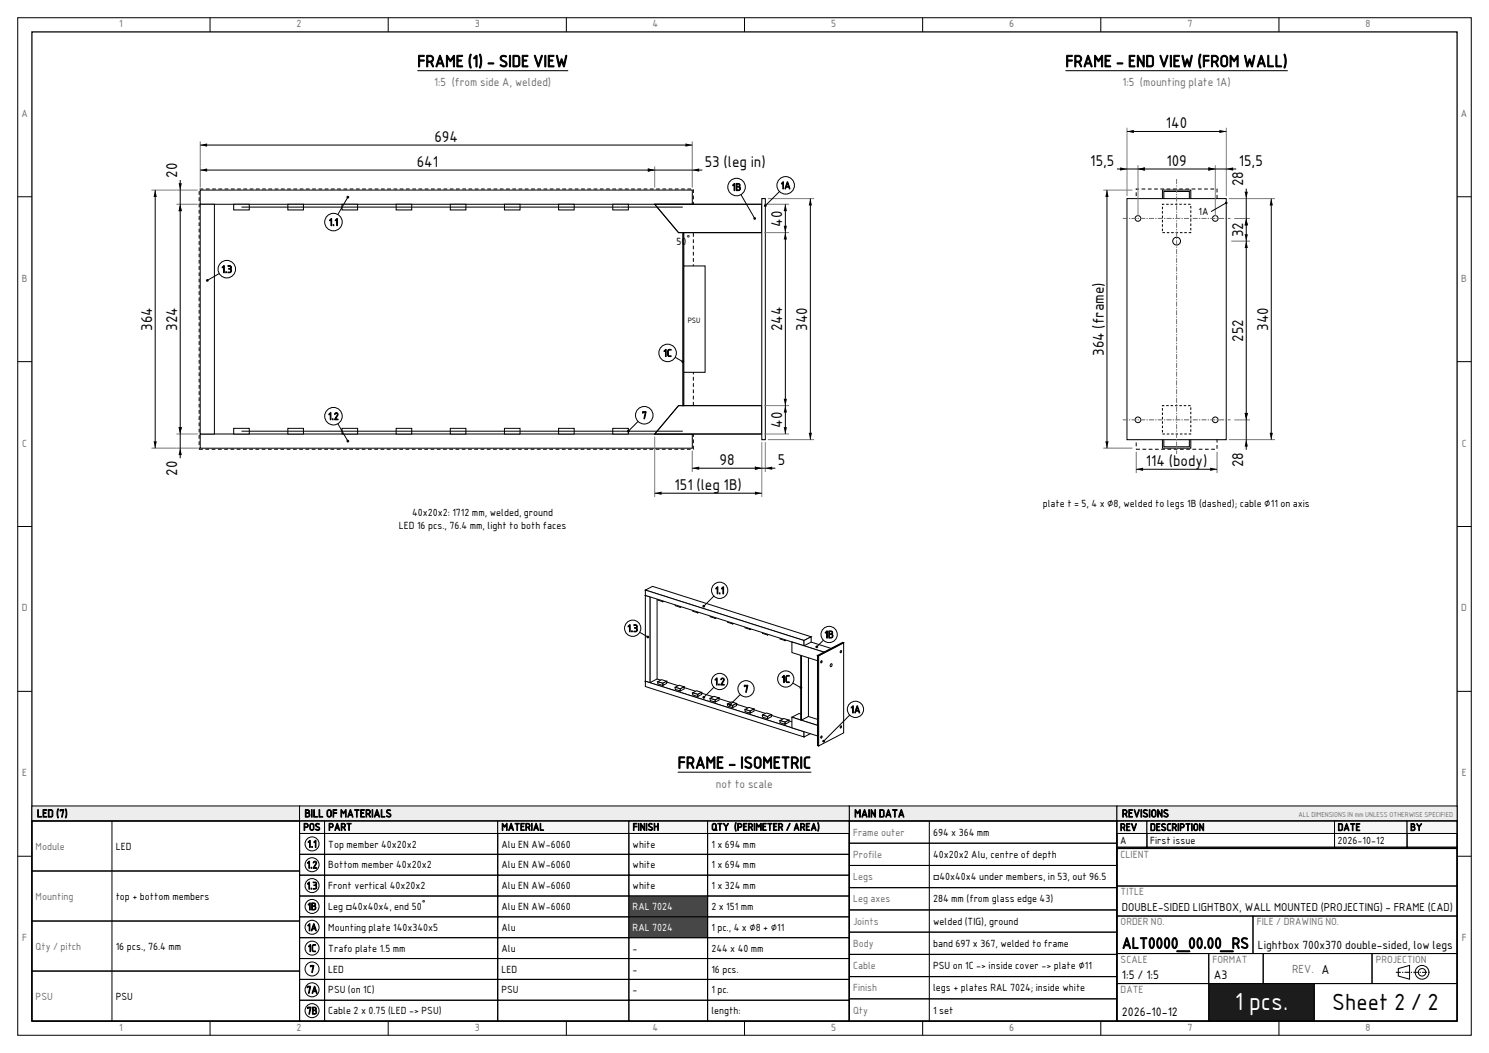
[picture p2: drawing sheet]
<svg xmlns="http://www.w3.org/2000/svg" width="420mm" height="297mm" viewBox="0 0 420 297" stroke-linecap="round" stroke-linejoin="round" font-family="sans-serif">
<g fill="none" stroke="#000" stroke-width=".28">
<path d="M5 5h410v287h-410zM59.3 5v4M109.5 5v4M159.7 5v4M210 5v4M260.2 5v4M310.5 5v4M360.7 5v4M5 55.5h4M411 55.5h4M5 102h4M411 102h4"/>
<path d="M5 148.5h4M411 148.5h4M5 195h4M411 195h4M5 241.5h4M411 241.5h4M59.3 288v4M109.5 288v4M159.7 288v4M210 288v4M260.2 288v4M310.5 288v4"/>
<path d="M360.7 288v4"/>
</g>
<path d="M9 9h402v279h-402z" fill="none" stroke="#000" stroke-width=".35"/>
<path d="M56.2 53.3h139.4v73.4h-139.4z" fill="none" stroke="#000" stroke-width=".28" stroke-dasharray="1.1 .7" stroke-linecap="butt"/>
<g fill="#fff" stroke="#000" stroke-width=".28">
<path d="M56.5 53.6h138.8v4h-138.8z" fill-rule="evenodd"/>
<path d="M56.5 122.4h138.8v4h-138.8z" fill-rule="evenodd"/>
<path d="M56.5 57.6h4v64.8h-4z" fill-rule="evenodd"/>
<path d="M184.7 57.6h30.2v8h-23.5z" fill-rule="evenodd"/>
</g>
<path d="M184.7 57.6h30.2v8h-23.5z" fill="none" stroke="#000" stroke-width=".28"/>
<path d="M191.4 114.4h23.5v8h-30.2z" fill-rule="evenodd" fill="#fff" stroke="#000" stroke-width=".28"/>
<path d="M191.4 114.4h23.5v8h-30.2z" fill="none" stroke="#000" stroke-width=".28"/>
<g fill="#fff" stroke="#000" stroke-width=".28">
<path d="M192.6 65.6h.3v48.8h-.3z" fill-rule="evenodd"/>
<path d="M192.9 75h6v30h-6z" fill-rule="evenodd"/>
<path d="M214.9 56h1v68h-1z" fill-rule="evenodd"/>
<path d="M65.9 120.8h4.4v1.6h-4.4z" fill-rule="evenodd"/>
<path d="M81.2 120.8h4.4v1.6h-4.4z" fill-rule="evenodd"/>
<path d="M96.5 120.8h4.4v1.6h-4.4z" fill-rule="evenodd"/>
<path d="M111.7 120.8h4.4v1.6h-4.4z" fill-rule="evenodd"/>
<path d="M127 120.8h4.4v1.6h-4.4z" fill-rule="evenodd"/>
<path d="M142.3 120.8h4.4v1.6h-4.4z" fill-rule="evenodd"/>
<path d="M157.6 120.8h4.4v1.6h-4.4z" fill-rule="evenodd"/>
<path d="M172.8 120.8h4.4v1.6h-4.4z" fill-rule="evenodd"/>
</g>
<path d="M68.1 121.6h124.5" fill="none" stroke="#000" stroke-width=".28"/>
<g fill="#fff" stroke="#000" stroke-width=".28">
<path d="M65.9 57.6h4.4v1.6h-4.4z" fill-rule="evenodd"/>
<path d="M81.2 57.6h4.4v1.6h-4.4z" fill-rule="evenodd"/>
<path d="M96.5 57.6h4.4v1.6h-4.4z" fill-rule="evenodd"/>
<path d="M111.7 57.6h4.4v1.6h-4.4z" fill-rule="evenodd"/>
<path d="M127 57.6h4.4v1.6h-4.4z" fill-rule="evenodd"/>
<path d="M142.3 57.6h4.4v1.6h-4.4z" fill-rule="evenodd"/>
<path d="M157.6 57.6h4.4v1.6h-4.4z" fill-rule="evenodd"/>
<path d="M172.8 57.6h4.4v1.6h-4.4z" fill-rule="evenodd"/>
</g>
<path d="M56.5 48h141.6M56.5 40.9h138.8M68.1 58.4h124.5" fill="none" stroke="#000" stroke-width=".28"/>
<path d="M56.5 39.9v13M195.3 39.9v13M184.7 46.9v6" fill="none" stroke="#7a7a7a" stroke-width=".28"/>
<path d="M56.5 48l1.9-.5v.9zM56.5 40.9l1.9-.4v.9zM182.7 47.5l2 .5-2 .4zM195.3 48l1.9-.5v.9zM193.3 40.5l2 .4-2 .5z" fill="#000"/>
<path d="M122.1 36.8h7.5v3.8h-7.5z" fill-rule="evenodd" fill="#fff"/>
<path d="M184.7 123.1v17.1M195.3 127.1v6M214.9 124.7v15.5M215.9 124.7v8.4" fill="none" stroke="#7a7a7a" stroke-width=".28"/>
<path d="M184.7 139.1h30.2M195.3 132.1h23.4" fill="none" stroke="#000" stroke-width=".28"/>
<path d="M184.7 139.1l1.9-.4v.9zM195.3 132.1l1.9-.5v.9zM212.9 131.6l2 .5-2 .4zM212.9 138.7l2 .4-2 .5zM215.9 132.1l1.9-.5v.9z" fill="#000"/>
<path d="M189.8 135h19.9v3.8h-19.9z" fill-rule="evenodd" fill="#fff"/>
<path d="M42.7 53.6h13.1M49.8 57.6h6M42.7 126.4h13.1M49.8 122.4h6" fill="none" stroke="#7a7a7a" stroke-width=".28"/>
<path d="M43.8 53.6v72.8M50.8 50.8v78.4" fill="none" stroke="#000" stroke-width=".28"/>
<path d="M43.8 53.6l.4 2h-.9zM50.4 51.7h.9l-.5 1.9zM50.8 57.6l.5 2h-.9zM43.3 124.5h.9l-.4 1.9zM50.4 120.5h.9l-.5 1.9zM50.8 126.4l.5 2h-.9z" fill="#000"/>
<path d="M39.6 86.3h3.9v7.5h-3.9z" fill-rule="evenodd" fill="#fff"/>
<path d="M215.6 57.6h7M216.6 56h13M215.6 65.6h7M215.6 114.4h7M215.6 122.4h7M216.6 124h13" fill="none" stroke="#7a7a7a" stroke-width=".28"/>
<path d="M221.5 57.6v64.8M228.6 56v68" fill="none" stroke="#000" stroke-width=".28"/>
<path d="M221.5 57.6l.5 2h-.9zM228.6 56l.4 2h-.9zM221.1 63.7h.9l-.5 1.9zM221.5 65.6l.5 2h-.9zM221.1 112.5h.9l-.5 1.9zM221.5 114.4l.5 2h-.9zM221.1 120.5h.9l-.5 1.9zM228.1 122.1h.9l-.4 1.9z" fill="#000"/>
<path d="M224.4 86.3h3.9v7.5h-3.9z" fill-rule="evenodd" fill="#fff"/>
<path d="M98.1 55.6l-4 7" fill="none" stroke="#000" stroke-width=".28"/>
<circle cx="98.1" cy="55.6" r=".39" fill="#000"/>
<circle cx="94.1" cy="62.6" r="2.47" fill="#fff" stroke="#000" stroke-width=".28"/>
<path d="M94.1 117.4l4 7" fill="none" stroke="#000" stroke-width=".28"/>
<circle cx="98.1" cy="124.4" r=".39" fill="#000"/>
<circle cx="94.1" cy="117.4" r="2.47" fill="#fff" stroke="#000" stroke-width=".28"/>
<path d="M64 75.9l-5.5 3.2" fill="none" stroke="#000" stroke-width=".28"/>
<circle cx="58.5" cy="79.1" r=".39" fill="#000"/>
<circle cx="64" cy="75.9" r="2.47" fill="#fff" stroke="#000" stroke-width=".28"/>
<path d="M207.8 52.8l5.1 8.8" fill="none" stroke="#000" stroke-width=".28"/>
<circle cx="212.9" cy="61.6" r=".39" fill="#000"/>
<circle cx="207.8" cy="52.8" r="2.47" fill="#fff" stroke="#000" stroke-width=".28"/>
<path d="M221.6 52.3l-5.7 5.7" fill="none" stroke="#000" stroke-width=".28"/>
<circle cx="215.9" cy="58" r=".39" fill="#000"/>
<circle cx="221.6" cy="52.3" r="2.47" fill="#fff" stroke="#000" stroke-width=".28"/>
<path d="M188.3 99.5l4.3 2.5" fill="none" stroke="#000" stroke-width=".28"/>
<circle cx="192.6" cy="102" r=".39" fill="#000"/>
<circle cx="188.3" cy="99.5" r="2.47" fill="#fff" stroke="#000" stroke-width=".28"/>
<path d="M181.7 117.1l-4.5 4.5" fill="none" stroke="#000" stroke-width=".28"/>
<circle cx="177.2" cy="121.6" r=".39" fill="#000"/>
<circle cx="181.7" cy="117.1" r="2.47" fill="#fff" stroke="#000" stroke-width=".28"/>
<path d="M117.7 19.9h42.6" fill="none" stroke="#000" stroke-width=".28"/>
<path d="M320.5 53.3h22.8v73.4h-22.8z" fill="none" stroke="#000" stroke-width=".28" stroke-dasharray="1.1 .7" stroke-linecap="butt"/>
<g fill="#fff" stroke="#000" stroke-width=".28">
<path d="M327.9 53.6h8v4h-8z" fill-rule="evenodd"/>
<path d="M328.3 54h7.2v3.2h-7.2z" fill-rule="evenodd"/>
<path d="M327.9 122.4h8v4h-8z" fill-rule="evenodd"/>
<path d="M328.3 122.8h7.2v3.2h-7.2z" fill-rule="evenodd"/>
<path d="M317.9 56h28v68h-28z" fill-rule="evenodd"/>
<circle cx="321" cy="61.6" r=".8"/>
<circle cx="342.8" cy="61.6" r=".8"/>
<circle cx="321" cy="118.4" r=".8"/>
<circle cx="342.8" cy="118.4" r=".8"/>
<circle cx="331.9" cy="68" r="1.1"/>
</g>
<path d="M327.9 57.6h8v8h-8zM327.9 114.4h8v8h-8z" fill="none" stroke="#000" stroke-width=".28" stroke-dasharray=".7 .5" stroke-linecap="butt"/>
<path d="M331.9 50.5v79M316.7 61.6h30.4M316.7 118.4h30.4" fill="none" stroke="#6e6e6e" stroke-width=".28" stroke-dasharray="1.4 .4 .4 .4" stroke-linecap="butt"/>
<path d="M320.5 127.4v6M343.3 127.4v6" fill="none" stroke="#7a7a7a" stroke-width=".28"/>
<path d="M320.5 132.4h22.8" fill="none" stroke="#000" stroke-width=".28"/>
<path d="M320.5 132.4l1.9-.5v.9zM341.3 131.9l2 .5-2 .4z" fill="#000"/>
<path d="M322.8 128.2h18.2v3.8h-18.2z" fill-rule="evenodd" fill="#fff"/>
<path d="M317.9 36v19.3M345.9 36v19.3M321 46.6v14.3M342.8 46.6v14.3" fill="none" stroke="#7a7a7a" stroke-width=".28"/>
<path d="M317.9 37.1h28M315.1 47.7h33.6" fill="none" stroke="#000" stroke-width=".28"/>
<path d="M317.9 37.1l1.9-.5v.9zM343.9 36.6l2 .5-2 .4zM315.9 47.2l2 .5-2 .4zM321 47.7l1.9-.5v.9zM340.8 47.2l2 .5-2 .4zM345.9 47.7l1.9-.5v.9z" fill="#000"/>
<path d="M328.4 33h6.9v3.8h-6.9z" fill-rule="evenodd" fill="#fff"/>
<path d="M346.6 56h13M347.3 68h5.3M348.1 61.6h4.5M348.1 118.4h4.5M346.6 124h13" fill="none" stroke="#7a7a7a" stroke-width=".28"/>
<path d="M351.5 53.2v73.6M358.6 56v68" fill="none" stroke="#000" stroke-width=".28"/>
<path d="M351.1 54.1h.9l-.5 1.9zM358.6 56l.4 2h-.9zM351.5 61.6l.5 2h-.9zM351.1 66.1h.9l-.5 1.9zM351.5 68l.5 2h-.9zM351.1 116.5h.9l-.5 1.9zM351.5 124l.5 2h-.9zM358.1 122.1h.9l-.4 1.9z" fill="#000"/>
<path d="M354.5 86.3h3.8v7.5h-3.8z" fill-rule="evenodd" fill="#fff"/>
<path d="M311.2 53.6h8.2M311.2 126.4h8.2" fill="none" stroke="#7a7a7a" stroke-width=".28"/>
<path d="M312.2 53.6v72.8" fill="none" stroke="#000" stroke-width=".28"/>
<path d="M312.2 53.6l.5 2h-.9zM311.8 124.5h.9l-.5 1.9z" fill="#000"/>
<path d="M308.1 79.2h3.8v21.6h-3.8z" fill-rule="evenodd" fill="#fff"/>
<path d="M300.5 19.9h62.7M345.9 57.2l-4.3 2.5" fill="none" stroke="#000" stroke-width=".28"/>
<circle cx="345.9" cy="57.2" r=".35" fill="#000"/>
<g fill="#fff" stroke="#000" stroke-width=".28">
<path d="M182 167.9l2.1-1 1.2 .4-2 1z" fill-rule="evenodd"/>
<path d="M185.5 168.7l1.1-.6 1.5 .4-1.1 .6z" fill-rule="evenodd"/>
<path d="M187 169.1l1.1-.6v.6l-1.1 .6z" fill-rule="evenodd"/>
<path d="M185.5 168.7l1.5 .4v.6l-1.5-.4z" fill-rule="evenodd"/>
<path d="M182 192.1l2.1-1 44.7 14.2-2 1.1z" fill-rule="evenodd"/>
<path d="M185.5 192.3l1.1-.6 1.5 .5-1.1 .5z" fill-rule="evenodd"/>
<path d="M187 192.7l1.1-.5v.6l-1.1 .5z" fill-rule="evenodd"/>
<path d="M185.5 192.3l1.5 .4v.6l-1.5-.4z" fill-rule="evenodd"/>
<path d="M183.3 168.3l2-1v24.2l-2 1.1z" fill-rule="evenodd"/>
<path d="M190.5 193.8l1.1-.5 1.4 .4-1.1 .6z" fill-rule="evenodd"/>
<path d="M191.9 194.3l1.1-.6v.6l-1.1 .6z" fill-rule="evenodd"/>
<path d="M190.5 193.8l1.4 .5v.6l-1.4-.5z" fill-rule="evenodd"/>
<path d="M182 167.9l1.3 .4v24.3l-1.3-.5z" fill-rule="evenodd"/>
<path d="M195.4 195.4l1.1-.6 1.4 .5-1.1 .6z" fill-rule="evenodd"/>
<path d="M196.8 195.9l1.1-.6v.6l-1.1 .6z" fill-rule="evenodd"/>
<path d="M195.4 195.4l1.4 .5v.6l-1.4-.5z" fill-rule="evenodd"/>
<path d="M200.3 197l1.1-.6 1.4 .4-1.1 .6z" fill-rule="evenodd"/>
<path d="M201.7 197.4l1.1-.6v.6l-1.1 .6z" fill-rule="evenodd"/>
<path d="M200.3 197l1.4 .4v.6l-1.4-.4z" fill-rule="evenodd"/>
<path d="M182 192.1l44.8 14.3v1.5l-44.8-14.3z" fill-rule="evenodd"/>
<path d="M190.5 170.2l1.1-.6 1.4 .5-1.1 .6z" fill-rule="evenodd"/>
<path d="M205.2 198.5l1.1-.5 1.5 .4-1.1 .6z" fill-rule="evenodd"/>
<path d="M191.9 170.7l1.1-.6v.6l-1.1 .6z" fill-rule="evenodd"/>
<path d="M206.7 199l1.1-.6v.6l-1.1 .6z" fill-rule="evenodd"/>
<path d="M190.5 170.2l1.4 .5v.6l-1.4-.5z" fill-rule="evenodd"/>
<path d="M205.2 198.5l1.5 .5v.6l-1.5-.5z" fill-rule="evenodd"/>
<path d="M195.4 171.8l1.1-.6 1.4 .5-1.1 .5z" fill-rule="evenodd"/>
<path d="M210.2 200.1l1.1-.6 1.4 .5-1.1 .6z" fill-rule="evenodd"/>
<path d="M196.8 172.2l1.1-.5v.6l-1.1 .5z" fill-rule="evenodd"/>
<path d="M211.6 200.6l1.1-.6v.6l-1.1 .6z" fill-rule="evenodd"/>
<path d="M195.4 171.8l1.4 .4v.6l-1.4-.4z" fill-rule="evenodd"/>
<path d="M210.2 200.1l1.4 .5v.6l-1.4-.5z" fill-rule="evenodd"/>
<path d="M200.3 173.4l1.1-.6 1.4 .4-1.1 .6z" fill-rule="evenodd"/>
<path d="M215.1 201.7l1.1-.6 1.4 .4-1.1 .6z" fill-rule="evenodd"/>
<path d="M201.7 173.8l1.1-.6v.6l-1.1 .6z" fill-rule="evenodd"/>
<path d="M216.5 202.1l1.1-.6v.6l-1.1 .6z" fill-rule="evenodd"/>
<path d="M200.3 173.4l1.4 .4v.6l-1.4-.4z" fill-rule="evenodd"/>
<path d="M215.1 201.7l1.4 .4v.6l-1.4-.4z" fill-rule="evenodd"/>
<path d="M205.2 174.9l1.1-.6 1.5 .5-1.1 .6z" fill-rule="evenodd"/>
<path d="M220 203.2l1.1-.5 1.4 .4-1.1 .6z" fill-rule="evenodd"/>
<path d="M206.7 175.4l1.1-.6v.6l-1.1 .6z" fill-rule="evenodd"/>
<path d="M221.4 203.7l1.1-.6v.6l-1.1 .6z" fill-rule="evenodd"/>
<path d="M205.2 174.9l1.5 .5v.6l-1.5-.5z" fill-rule="evenodd"/>
<path d="M220 203.2l1.4 .5v.6l-1.4-.5z" fill-rule="evenodd"/>
<path d="M210.2 176.5l1.1-.6 1.4 .5-1.1 .5z" fill-rule="evenodd"/>
<path d="M211.6 176.9l1.1-.5v.6l-1.1 .5z" fill-rule="evenodd"/>
<path d="M210.2 176.5l1.4 .4v.6l-1.4-.4z" fill-rule="evenodd"/>
<path d="M226.8 206.4l2-1.1v1.5l-2 1.1z" fill-rule="evenodd"/>
<path d="M223.4 202.3l2-1.1 9.7 3.1-2 1.1z" fill-rule="evenodd"/>
<path d="M215.1 178l1.1-.5 1.4 .4-1.1 .6z" fill-rule="evenodd"/>
<path d="M223.4 202.3l9.7 3.1v3l-9.7-3.1z" fill-rule="evenodd"/>
<path d="M216.5 178.5l1.1-.6v.6l-1.1 .6z" fill-rule="evenodd"/>
<path d="M215.1 178l1.4 .5v.6l-1.4-.5z" fill-rule="evenodd"/>
<path d="M226 184.9l2-1.1v18.3l-2 1z" fill-rule="evenodd"/>
<path d="M233.1 205.4l2-1.1v3l-2 1.1z" fill-rule="evenodd"/>
<path d="M225.9 184.9l.1 18.2z" fill-rule="evenodd"/>
<path d="M220 179.6l1.1-.6 1.4 .5-1.1 .6z" fill-rule="evenodd"/>
<path d="M221.4 180.1l1.1-.6v.6l-1.1 .6z" fill-rule="evenodd"/>
<path d="M220 179.6l1.4 .5v.6l-1.4-.5z" fill-rule="evenodd"/>
<path d="M225.9 184.9l2.1-1.1z" fill-rule="evenodd"/>
<path d="M223.4 181.1l2-1.1 9.7 3.1-2 1.1z" fill-rule="evenodd"/>
<path d="M182 166.4l2.1-1 44.7 14.2-2 1.1z" fill-rule="evenodd"/>
<path d="M182 166.4l44.8 14.3v1.4l-44.8-14.2z" fill-rule="evenodd"/>
<path d="M226.8 180.7l2-1.1v1.5l-2 1z" fill-rule="evenodd"/>
<path d="M223.4 181.1l9.7 3.1v2.9l-9.7-3z" fill-rule="evenodd"/>
<path d="M230.6 184.9l.3 .1v25.4l-.3-.1z" fill-rule="evenodd"/>
<path d="M233.1 184.2l2-1.1v3l-2 1z" fill-rule="evenodd"/>
<path d="M230.9 185l7.1-3.7v25.4l-7.1 3.7zM236.9 205a.3 .3 0 0 0 .6 0 .3 .3 0 0 0-.6 0zM236.9 183.8a.3 .3 0 0 0 .6 0 .3 .3 0 0 0-.6 0zM234.4 187.3l-.1 .1a.32 .32 0 0 0-.2 .4 .32 .32 0 0 0 .4 .2l.1-.1a.32 .32 0 0 0 .2-.4 .32 .32 0 0 0-.4-.2zM231.5 207.9a.28 .28 0 0 0 .5 0 .28 .28 0 0 0-.5 0zM231.5 186.6a.28 .28 0 0 0 .5 0 .28 .28 0 0 0-.5 0z" fill-rule="evenodd"/>
<path d="M230.6 184.9l7-3.7 .4 .1-7.1 3.7z" fill-rule="evenodd"/>
</g>
<path d="M203 166.5l-4.5 4.5" fill="none" stroke="#000" stroke-width=".28"/>
<circle cx="198.5" cy="171" r=".39" fill="#000"/>
<circle cx="203" cy="166.5" r="2.29" fill="#fff" stroke="#000" stroke-width=".28"/>
<path d="M203 192.2l-4.5 4.5" fill="none" stroke="#000" stroke-width=".28"/>
<circle cx="198.5" cy="196.7" r=".39" fill="#000"/>
<circle cx="203" cy="192.2" r="2.29" fill="#fff" stroke="#000" stroke-width=".28"/>
<path d="M178.5 177.2l4.2 2.5" fill="none" stroke="#000" stroke-width=".28"/>
<circle cx="182.7" cy="179.7" r=".39" fill="#000"/>
<circle cx="178.5" cy="177.2" r="2.29" fill="#fff" stroke="#000" stroke-width=".28"/>
<path d="M233.9 179l-3.5 3.4" fill="none" stroke="#000" stroke-width=".28"/>
<circle cx="230.4" cy="182.4" r=".39" fill="#000"/>
<circle cx="233.9" cy="179" r="2.29" fill="#fff" stroke="#000" stroke-width=".28"/>
<path d="M221.6 191.5l4.3 2.5" fill="none" stroke="#000" stroke-width=".28"/>
<circle cx="225.9" cy="194" r=".39" fill="#000"/>
<circle cx="221.6" cy="191.5" r="2.29" fill="#fff" stroke="#000" stroke-width=".28"/>
<path d="M241.3 200.1l-9 9" fill="none" stroke="#000" stroke-width=".28"/>
<circle cx="232.3" cy="209.1" r=".39" fill="#000"/>
<circle cx="241.3" cy="200.1" r="2.29" fill="#fff" stroke="#000" stroke-width=".28"/>
<path d="M210.4 194.3l-4.5 4.5" fill="none" stroke="#000" stroke-width=".28"/>
<circle cx="205.9" cy="198.8" r=".39" fill="#000"/>
<circle cx="210.4" cy="194.3" r="2.29" fill="#fff" stroke="#000" stroke-width=".28"/>
<path d="M191.2 217.8h37.6" fill="none" stroke="#000" stroke-width=".28"/>
<path d="M9 227.3h75.5v4.3h-75.5z" fill-rule="evenodd" fill="#ededed" stroke="#000" stroke-width=".28"/>
<path d="M9 231.6h75.5v14.1h-75.5zM9 231.6h75.5v56.4h-75.5zM31.6 231.6v56.4M9 245.7h75.5v14.1h-75.5zM9 259.8h75.5v14.1h-75.5zM9 273.9h75.5v14.1h-75.5z" fill="none" stroke="#000" stroke-width=".28"/>
<path d="M239.6 227.3h75.4v4.3h-75.4z" fill-rule="evenodd" fill="#ededed" stroke="#000" stroke-width=".28"/>
<path d="M239.6 231.6h75.4v6.2h-75.4zM239.6 237.8h75.4v6.3h-75.4zM239.6 231.6h75.4v56.4h-75.4zM262.1 231.6v56.4M239.6 244.1h75.4v6.3h-75.4zM239.6 250.4h75.4v6.2h-75.4zM239.6 256.6h75.4v6.3h-75.4zM239.6 262.9h75.4v6.3h-75.4zM239.6 269.2h75.4v6.3h-75.4zM239.6 275.5h75.4v6.2h-75.4zM239.6 281.7h75.4v6.3h-75.4z" fill="none" stroke="#000" stroke-width=".28"/>
<path d="M84.5 227.3h155v4.3h-155z" fill-rule="evenodd" fill="#ededed" stroke="#000" stroke-width=".28"/>
<g fill="#f6f6f6" stroke="#000" stroke-width=".28">
<path d="M84.5 231.6h7v3.5h-7z" fill-rule="evenodd"/>
<path d="M91.5 231.6h48.9v3.5h-48.9z" fill-rule="evenodd"/>
<path d="M140.4 231.6h37v3.5h-37z" fill-rule="evenodd"/>
<path d="M177.4 231.6h22.2v3.5h-22.2z" fill-rule="evenodd"/>
<path d="M199.6 231.6h39.9v3.5h-39.9z" fill-rule="evenodd"/>
</g>
<path d="M84.5 235.1h7v5.9h-7z" fill="none" stroke="#000" stroke-width=".28"/>
<circle cx="88" cy="238" r="1.98" fill="#fff" stroke="#000" stroke-width=".28"/>
<path d="M91.5 235.1h48.9v5.9h-48.9zM140.4 235.1h37v5.9h-37zM177.4 235.1h22.2v5.9h-22.2zM199.6 235.1h39.9v5.9h-39.9zM84.5 241h7v5.8h-7z" fill="none" stroke="#000" stroke-width=".28"/>
<circle cx="88" cy="243.9" r="1.98" fill="#fff" stroke="#000" stroke-width=".28"/>
<path d="M84.5 246.8h7v5.9h-7zM91.5 241h48.9v5.8h-48.9zM140.4 241h37v5.8h-37zM177.4 241h22.2v5.8h-22.2zM199.6 241h39.9v5.8h-39.9z" fill="none" stroke="#000" stroke-width=".28"/>
<circle cx="88" cy="249.8" r="1.98" fill="#fff" stroke="#000" stroke-width=".28"/>
<path d="M84.5 252.7h7v5.9h-7zM91.5 246.8h48.9v5.9h-48.9zM140.4 246.8h37v5.9h-37zM177.4 246.8h22.2v5.9h-22.2zM199.6 246.8h39.9v5.9h-39.9z" fill="none" stroke="#000" stroke-width=".28"/>
<circle cx="88" cy="255.7" r="1.98" fill="#fff" stroke="#000" stroke-width=".28"/>
<path d="M91.5 252.7h48.9v5.9h-48.9zM140.4 252.7h37v5.9h-37z" fill="none" stroke="#000" stroke-width=".28"/>
<path d="M177.4 252.7h22.2v5.9h-22.2z" fill-rule="evenodd" fill="#474a51" stroke="#000" stroke-width=".28"/>
<path d="M84.5 258.6h7v5.9h-7zM199.6 252.7h39.9v5.9h-39.9z" fill="none" stroke="#000" stroke-width=".28"/>
<circle cx="88" cy="261.5" r="1.98" fill="#fff" stroke="#000" stroke-width=".28"/>
<path d="M91.5 258.6h48.9v5.9h-48.9zM140.4 258.6h37v5.9h-37z" fill="none" stroke="#000" stroke-width=".28"/>
<path d="M177.4 258.6h22.2v5.9h-22.2z" fill-rule="evenodd" fill="#474a51" stroke="#000" stroke-width=".28"/>
<path d="M199.6 258.6h39.9v5.9h-39.9zM84.5 264.5h7v5.9h-7z" fill="none" stroke="#000" stroke-width=".28"/>
<circle cx="88" cy="267.4" r="1.98" fill="#fff" stroke="#000" stroke-width=".28"/>
<path d="M84.5 270.4h7v5.8h-7zM91.5 264.5h48.9v5.9h-48.9zM140.4 264.5h37v5.9h-37zM177.4 264.5h22.2v5.9h-22.2zM199.6 264.5h39.9v5.9h-39.9z" fill="none" stroke="#000" stroke-width=".28"/>
<circle cx="88" cy="273.3" r="1.98" fill="#fff" stroke="#000" stroke-width=".28"/>
<path d="M84.5 276.2h7v5.9h-7zM91.5 270.4h48.9v5.8h-48.9zM140.4 270.4h37v5.8h-37zM177.4 270.4h22.2v5.8h-22.2zM199.6 270.4h39.9v5.8h-39.9z" fill="none" stroke="#000" stroke-width=".28"/>
<circle cx="88" cy="279.2" r="1.98" fill="#fff" stroke="#000" stroke-width=".28"/>
<path d="M91.5 276.2h48.9v5.9h-48.9zM140.4 276.2h37v5.9h-37zM177.4 276.2h22.2v5.9h-22.2zM199.6 276.2h39.9v5.9h-39.9zM84.5 282.1h7v5.9h-7z" fill="none" stroke="#000" stroke-width=".28"/>
<circle cx="88" cy="285.1" r="1.98" fill="#fff" stroke="#000" stroke-width=".28"/>
<path d="M84.5 231.6h155v56.4h-155zM91.5 282.1h48.9v5.9h-48.9zM140.4 282.1h37v5.9h-37zM177.4 282.1h22.2v5.9h-22.2zM199.6 282.1h39.9v5.9h-39.9z" fill="none" stroke="#000" stroke-width=".28"/>
<path d="M315 227.3h96v4.3h-96z" fill-rule="evenodd" fill="#ededed" stroke="#000" stroke-width=".28"/>
<g fill="#f6f6f6" stroke="#000" stroke-width=".28">
<path d="M315 231.6h8.5v3.5h-8.5z" fill-rule="evenodd"/>
<path d="M323.5 231.6h52.9v3.5h-52.9z" fill-rule="evenodd"/>
<path d="M376.4 231.6h20.5v3.5h-20.5z" fill-rule="evenodd"/>
<path d="M396.9 231.6h14.1v3.5h-14.1z" fill-rule="evenodd"/>
</g>
<g fill="none" stroke="#000" stroke-width=".28">
<path d="M315 235.1h8.5v3.9h-8.5zM315 239h8.5v.3h-8.5zM315 231.6h96v7.7h-96zM315 239.3h96v10.6h-96zM323.5 235.1h52.9v3.9h-52.9zM323.5 239h52.9v.3h-52.9zM376.4 235.1h20.5v3.9h-20.5zM376.4 239h20.5v.3h-20.5zM396.9 235.1h14.1v3.9h-14.1zM396.9 239h14.1v.3h-14.1zM315 249.9h96v8.5h-96zM315 258.4h38.4v10.6h-38.4z"/>
<path d="M353.4 258.4h57.6v10.6h-57.6zM315 269h26v8.4h-26zM315 277.4h26v10.6h-26zM341 269h15.3v8.4h-15.3zM356.3 269h30.7v8.4h-30.7zM387 269h24v8.4h-24zM394.4 273.2l3.2-.9v3.9l-3.2-.9z"/>
<circle cx="401.1" cy="274.2" r="1.94"/>
<circle cx="401.1" cy="274.2" r="1.06"/>
</g>
<path d="M393.7 274.2h9.9" fill="none" stroke="#000" stroke-width=".28" stroke-dasharray="1.4 .4 .4 .4" stroke-linecap="butt"/>
<path d="M341 277.4h29.7v10.6h-29.7z" fill-rule="evenodd" fill="#1b1c1b" stroke="#000" stroke-width=".28"/>
<path d="M370.7 277.4h40.3v10.6h-40.3z" fill="none" stroke="#000" stroke-width=".28"/>
<path d="M315 239.3h96v48.7h-96z" fill="none" stroke="#000" stroke-width=".35"/>
<text font-size="6.7" fill="#fff" x="348.3" y="285">1 pcs.</text>
<text font-size="6.3" x="375.8" y="285">Sheet 2 / 2</text>
<g font-size="4.6">
<text x="117.7" y="18.9">FRAME (1) - SIDE VIEW</text>
<text x="300.5" y="18.9">FRAME - END VIEW (FROM WALL)</text>
<text x="191.2" y="216.7">FRAME - ISOMETRIC</text>
</g>
<text font-size="4.3" x="316.5" y="267.5">ALT0000_00.00_RS</text>
<g font-size="4.2">
<text x="122.5" y="40">694</text>
<text x="328.9" y="36.2">140</text>
<text x="117.5" y="47.1">641</text>
<text x="198.8" y="47.1">53 (leg in)</text>
<text x="307.5" y="46.8">15,5</text>
<text x="329" y="46.8">109</text>
<text x="349.4" y="46.8">15,5</text>
<text x="50" y="50.1" transform="rotate(-90 50 50.1)">20</text>
<text x="350.6" y="52.5" transform="rotate(-90 350.6 52.5)">28</text>
<text x="220.6" y="63.9" transform="rotate(-90 220.6 63.9)">40</text>
<text x="350.6" y="66.9" transform="rotate(-90 350.6 66.9)">32</text>
<text x="42.9" y="93.3" transform="rotate(-90 42.9 93.3)">364</text>
<text x="50" y="93.3" transform="rotate(-90 50 93.3)">324</text>
<text x="220.6" y="93.5" transform="rotate(-90 220.6 93.5)">244</text>
<text x="227.7" y="93.3" transform="rotate(-90 227.7 93.3)">340</text>
<text x="357.7" y="93.3" transform="rotate(-90 357.7 93.3)">340</text>
<text x="311.4" y="100.4" transform="rotate(-90 311.4 100.4)">364 (frame)</text>
<text x="350.6" y="96.4" transform="rotate(-90 350.6 96.4)">252</text>
<text x="220.6" y="120.7" transform="rotate(-90 220.6 120.7)">40</text>
<text x="203" y="131.2">98</text>
<text x="219.4" y="131.2">5</text>
<text x="323.2" y="131.5">114 (body)</text>
<text x="350.6" y="131.8" transform="rotate(-90 350.6 131.8)">28</text>
<text x="50" y="134.2" transform="rotate(-90 50 134.2)">20</text>
<text x="190.3" y="138.2">151 (leg 1B)</text>
</g>
<g font-size="3.4">
<text x="316.5" y="276">1:5 / 1:5</text>
<text x="342.4" y="276">A3</text>
<text x="316.5" y="286.6">2026-10-12</text>
</g>
<g font-size="3.2" fill="#6e6e6e">
<text x="122.5" y="24.3">1:5 (from side A, welded)</text>
<text x="316.6" y="24.3">1:5 (mounting plate 1A)</text>
<text x="202" y="222.1">not to scale</text>
<text x="364.5" y="274.4">REV. A</text>
</g>
<text font-size="3.2" x="354.8" y="267.5">Lightbox 700x370 double-sided, low legs</text>
<text font-size="3.1" x="316.5" y="257">DOUBLE-SIDED LIGHTBOX, WALL MOUNTED (PROJECTING) - FRAME (CAD)</text>
<g font-size="3">
<text x="10.4" y="230.5">LED (7)</text>
<text x="85.9" y="230.5">BILL OF MATERIALS</text>
<text x="241" y="230.5">MAIN DATA</text>
<text x="316.5" y="230.5">REVISIONS</text>
</g>
<g font-size="2.8" fill="#6e6e6e">
<text x="33.6" y="7.7">1</text>
<text x="83.7" y="7.7">2</text>
<text x="133.9" y="7.7">3</text>
<text x="184.1" y="7.7">4</text>
<text x="234.4" y="7.7">5</text>
<text x="284.7" y="7.7">6</text>
<text x="334.9" y="7.7">7</text>
<text x="385.2" y="7.7">8</text>
<text x="6.1" y="33">A</text>
<text x="412.1" y="33">A</text>
<text x="6.2" y="79.5">B</text>
<text x="412.2" y="79.5">B</text>
<text x="6.3" y="126">C</text>
<text x="412.3" y="126">C</text>
<text x="6.2" y="172.5">D</text>
<text x="412.2" y="172.5">D</text>
<text x="6.3" y="219">E</text>
<text x="412.3" y="219">E</text>
<text x="10.1" y="239.6">Module</text>
<text x="240.6" y="235.7">Frame outer</text>
<text x="240.6" y="242">Profile</text>
<text x="316.1" y="242">CLIENT</text>
<text x="240.6" y="248.3">Legs</text>
<text x="10.1" y="253.7">Mounting</text>
<text x="240.6" y="254.5">Leg axes</text>
<text x="316.1" y="252.5">TITLE</text>
<text x="240.6" y="260.8">Joints</text>
<text x="316.1" y="261">ORDER NO.</text>
<text x="354.5" y="261">FILE / DRAWING NO.</text>
<text x="6.3" y="265.5">F</text>
<text x="10.1" y="267.9">Qty / pitch</text>
<text x="240.6" y="267.1">Body</text>
<text x="412.3" y="265.5">F</text>
<text x="240.6" y="273.3">Cable</text>
<text x="316.1" y="271.6">SCALE</text>
<text x="342" y="271.6">FORMAT</text>
<text x="388.1" y="271.6">PROJECTION</text>
<text x="10.1" y="282">PSU</text>
<text x="240.6" y="279.6">Finish</text>
<text x="316.1" y="280.1">DATE</text>
<text x="240.6" y="285.9">Qty</text>
<text x="33.6" y="290.7">1</text>
<text x="83.7" y="290.7">2</text>
<text x="133.9" y="290.7">3</text>
<text x="184.1" y="290.7">4</text>
<text x="234.4" y="290.7">5</text>
<text x="284.7" y="290.7">6</text>
<text x="334.9" y="290.7">7</text>
<text x="385.2" y="290.7">8</text>
</g>
<g font-size="2.8">
<text x="206.4" y="53.8">1B</text>
<text x="220.2" y="53.3">1A</text>
<text x="92.7" y="63.7">1.1</text>
<text x="338.1" y="60.7">1A</text>
<text x="190.9" y="69.1">50˚</text>
<text x="62.5" y="76.9">1.3</text>
<text x="187.1" y="100.6">1C</text>
<text x="92.5" y="118.4">1.2</text>
<text x="181" y="118.1">7</text>
<text x="294.1" y="142.9">plate t = 5, 4 x ⌀8, welded to legs 1B (dashed); cable ⌀11 on axis</text>
<text x="112.5" y="149.3">LED 16 pcs., 76.4 mm, light to both faces</text>
<text x="116.2" y="145.5">40x20x2: 1712 mm, welded, ground</text>
<text x="201.7" y="167.5">1.1</text>
<text x="177" y="178.2">1.3</text>
<text x="232.6" y="180">1B</text>
<text x="201.5" y="193.2">1.2</text>
<text x="209.7" y="195.3">7</text>
<text x="220.4" y="192.5">1C</text>
<text x="239.9" y="201.1">1A</text>
<text x="32.6" y="239.6">LED</text>
<text x="85.6" y="234.2">POS</text>
<text x="86.7" y="239">1.1</text>
<text x="92.6" y="234.2">PART</text>
<text x="92.6" y="239">Top member 40x20x2</text>
<text x="141.4" y="234.2">MATERIAL</text>
<text x="141.4" y="239">Alu EN AW-6060</text>
<text x="178.4" y="234.2">FINISH</text>
<text x="178.4" y="239">white</text>
<text x="200.6" y="234.2">QTY (PERIMETER / AREA)</text>
<text x="200.6" y="239">1 x 694 mm</text>
<text x="263.2" y="235.7">694 x 364 mm</text>
<text x="315.9" y="234.3">REV</text>
<text x="315.9" y="238">A</text>
<text x="324.4" y="234.3">DESCRIPTION</text>
<text x="324.4" y="238">First issue</text>
<text x="377.3" y="234.3">DATE</text>
<text x="377.3" y="238">2026-10-12</text>
<text x="397.8" y="234.3">BY</text>
<text x="86.5" y="244.9">1.2</text>
<text x="92.6" y="244.9">Bottom member 40x20x2</text>
<text x="141.4" y="244.9">Alu EN AW-6060</text>
<text x="178.4" y="244.9">white</text>
<text x="200.6" y="244.9">1 x 694 mm</text>
<text x="263.2" y="242">40x20x2 Alu, centre of depth</text>
<text x="86.5" y="250.8">1.3</text>
<text x="92.6" y="250.8">Front vertical 40x20x2</text>
<text x="141.4" y="250.8">Alu EN AW-6060</text>
<text x="178.4" y="250.8">white</text>
<text x="200.6" y="250.8">1 x 324 mm</text>
<text x="263.2" y="248.3">□40x40x4 under members, in 53, out 96.5</text>
<text x="32.6" y="253.7">top + bottom members</text>
<text x="86.7" y="256.7">1B</text>
<text x="92.6" y="256.7">Leg □40x40x4, end 50˚</text>
<text x="141.4" y="256.7">Alu EN AW-6060</text>
<text x="200.6" y="256.7">2 x 151 mm</text>
<text x="263.2" y="254.5">284 mm (from glass edge 43)</text>
<text x="86.6" y="262.6">1A</text>
<text x="92.6" y="262.6">Mounting plate 140x340x5</text>
<text x="141.4" y="262.6">Alu</text>
<text x="200.6" y="262.6">1 pc., 4 x ⌀8 + ⌀11</text>
<text x="263.2" y="260.8">welded (TIG), ground</text>
<text x="32.6" y="267.9">16 pcs., 76.4 mm</text>
<text x="86.8" y="268.4">1C</text>
<text x="92.6" y="268.4">Trafo plate 1.5 mm</text>
<text x="141.4" y="268.4">Alu</text>
<text x="178.4" y="268.4">-</text>
<text x="200.6" y="268.4">244 x 40 mm</text>
<text x="263.2" y="267.1">band 697 x 367, welded to frame</text>
<text x="87.3" y="274.3">7</text>
<text x="92.6" y="274.3">LED</text>
<text x="141.4" y="274.3">LED</text>
<text x="178.4" y="274.3">-</text>
<text x="200.6" y="274.3">16 pcs.</text>
<text x="263.2" y="273.3">PSU on 1C -&gt; inside cover -&gt; plate ⌀11</text>
<text x="32.6" y="282">PSU</text>
<text x="86.4" y="280.2">7A</text>
<text x="92.6" y="280.2">PSU (on 1C)</text>
<text x="141.4" y="280.2">PSU</text>
<text x="178.4" y="280.2">-</text>
<text x="200.6" y="280.2">1 pc.</text>
<text x="263.2" y="279.6">legs + plates RAL 7024; inside white</text>
<text x="86.5" y="286.1">7B</text>
<text x="92.6" y="286.1">Cable 2 x 0.75 (LED -&gt; PSU)</text>
<text x="200.6" y="286.1">length:</text>
<text x="263.2" y="285.9">1 set</text>
</g>
<g font-size="2.8" fill="#fff">
<text x="178.4" y="256.7">RAL 7024</text>
<text x="178.4" y="262.6">RAL 7024</text>
</g>
<text font-size="2.1" x="194" y="91.1">PSU</text>
<text font-size="1.9" fill="#6e6e6e" x="366.3" y="230.3">ALL DIMENSIONS IN mm UNLESS OTHERWISE SPECIFIED</text>
</svg>
